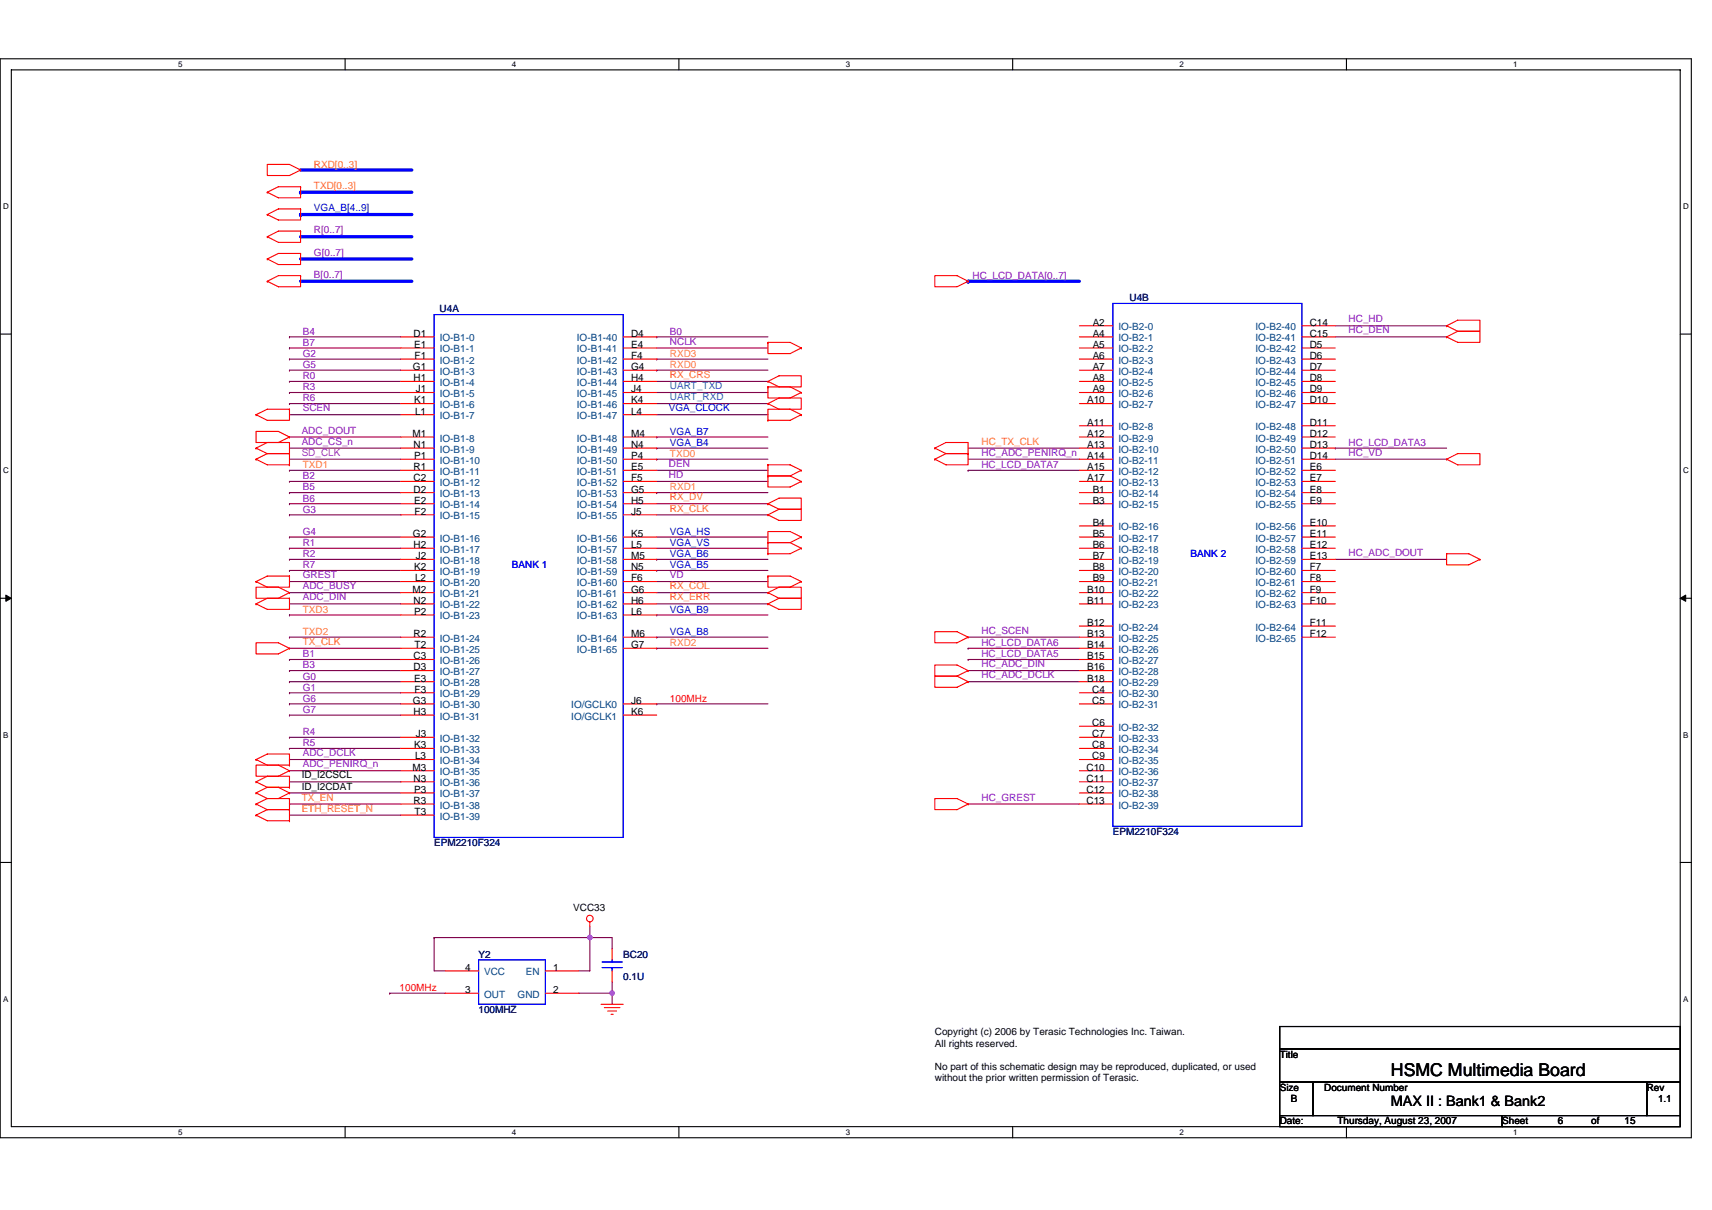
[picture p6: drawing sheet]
<svg xmlns="http://www.w3.org/2000/svg" width="297mm" height="210mm" viewBox="0 0 297 210" stroke-linecap="round" stroke-linejoin="round" font-family="sans-serif">
<path d="M0 10.2h293.5v187.2h-293.5zM2 12.1h289.5v183.4h-289.5z" fill="none" stroke="#000" stroke-width=".19"/>
<g fill="#fff">
<path d="M30.9 10.4h.8v1.6h-.8z"/>
<path d="M30.9 195.7h.8v1.6h-.8z"/>
</g>
<path d="M59.9 10.2v1.9M59.9 195.5v1.9" fill="none" stroke="#000" stroke-width=".19"/>
<g fill="#fff">
<path d="M88.8 10.4h.8v1.6h-.8z"/>
<path d="M88.8 195.7h.8v1.6h-.8z"/>
</g>
<path d="M117.8 10.2v1.9M117.8 195.5v1.9" fill="none" stroke="#000" stroke-width=".19"/>
<g fill="#fff">
<path d="M146.7 10.4h.8v1.6h-.8z"/>
<path d="M146.7 195.7h.8v1.6h-.8z"/>
</g>
<path d="M175.7 10.2v1.9M175.7 195.5v1.9" fill="none" stroke="#000" stroke-width=".19"/>
<g fill="#fff">
<path d="M204.7 10.4h.7v1.6h-.7z"/>
<path d="M204.7 195.7h.7v1.6h-.7z"/>
</g>
<path d="M233.6 10.2v1.9M233.6 195.5v1.9" fill="none" stroke="#000" stroke-width=".19"/>
<g fill="#fff">
<path d="M262.6 10.4h.7v1.6h-.7z"/>
<path d="M262.6 195.7h.7v1.6h-.7z"/>
<path d="M.5 35.1h1v1.5h-1z"/>
<path d="M292 35.1h1v1.5h-1z"/>
<path d="M.5 80.9h1v1.5h-1z"/>
<path d="M292 80.9h1v1.5h-1z"/>
</g>
<path d="M0 58h2M291.5 58h2" fill="none" stroke="#000" stroke-width=".19"/>
<g fill="#fff">
<path d="M.5 126.7h.9v1.6h-.9z"/>
<path d="M292 126.7h.9v1.6h-.9z"/>
</g>
<path d="M0 103.8h2M291.5 103.8h2" fill="none" stroke="#000" stroke-width=".19"/>
<path d="M1 103.3l1 .5-1 .6zM291.5 103.8l1-.5v1.1z" fill="#000" stroke="#000" stroke-width=".17"/>
<g fill="#fff">
<path d="M.5 172.6h.9v1.5h-.9z"/>
<path d="M292 172.6h.9v1.5h-.9z"/>
</g>
<path d="M0 149.7h2M291.5 149.7h2M222 178.1h69.5v3.9h-69.5zM222 182h69.5v5.8h-69.5zM222 187.8h5.8v5.8h-5.8zM222 193.6h38.6v1.9h-38.6zM227.8 187.8h57.9v5.8h-57.9zM260.6 193.6h30.9v1.9h-30.9zM285.7 187.8h5.8v5.8h-5.8z" fill="none" stroke="#000" stroke-width=".19"/>
<path d="M52.2 29.5h19.3M52.2 33.4h.1M52.2 37.2h.1M52.2 33.4h19.3M52.2 37.2h19.3M52.2 41.1h19.3M52.2 44.9h19.3M52.2 48.8h19.3M168 48.8h.1M168 48.8h19.3" fill="none" stroke="#00f" stroke-width=".57"/>
<g fill="none" stroke="#800040" stroke-width=".19">
<path d="M50.2 58.5h.1M50.2 58.5h19.3M113.9 58.5h.1M113.9 58.5h19.3M231.7 58.5h19.3M231.7 56.5h19.3M50.2 60.4h.1M50.2 62.3h.1M50.2 64.2h.1M50.2 66.2h.1M50.2 68.1h.1M50.2 70h.1"/>
<path d="M50.2 72h19.3M50.2 75.8h19.3M50.2 77.8h19.3M50.2 79.7h19.3M50.2 60.4h19.3M50.2 62.3h19.3M50.2 64.2h19.3M50.2 66.2h19.3M50.2 68.1h19.3M50.2 70h19.3M113.9 75.8h.1M113.9 68.1h19.3"/>
<path d="M113.9 70h19.3M113.9 72h19.3M113.9 75.8h19.3M113.9 60.4h19.3M113.9 77.8h.1M113.9 79.7h.1M113.9 62.3h.1M113.9 64.2h.1M113.9 66.2h19.3M113.9 77.8h19.3M113.9 62.3h19.3M113.9 64.2h19.3"/>
<path d="M113.9 79.7h19.3M168 77.8h19.3M168 79.7h19.3M231.7 77.8h.1M231.7 79.7h19.3M231.7 77.8h19.3M50.2 97.1h.1M50.2 99h.1M50.2 83.5h.1M50.2 85.5h.1M50.2 87.4h.1M50.2 93.2h.1"/>
<path d="M50.2 89.3h.1M50.2 95.1h.1M50.2 81.6h.1M50.2 97.1h19.3M50.2 81.6h19.3M50.2 99h19.3M50.2 83.5h19.3M50.2 85.5h19.3M50.2 87.4h19.3M50.2 93.2h19.3M50.2 89.3h19.3M50.2 95.1h19.3"/>
<path d="M113.9 93.2h19.3M113.9 95.1h19.3M113.9 83.5h19.3M113.9 81.6h19.3M113.9 97.1h.1M113.9 99h.1M113.9 85.5h.1M113.9 89.3h19.3M113.9 97.1h19.3M113.9 99h19.3M113.9 85.5h19.3M113.9 87.4h19.3"/>
<path d="M133.2 87.4h.1M168 81.6h.1M168 81.6h19.3M231.7 97.1h19.3M50.2 100.9h19.3M50.2 114.4h.1M50.2 116.4h.1M50.2 118.3h.1M50.2 102.8h19.3M50.2 104.8h19.3M50.2 106.7h.1M50.2 110.6h.1"/>
<path d="M50.2 112.5h19.3M50.2 114.4h19.3M50.2 116.4h19.3M50.2 118.3h19.3M50.2 110.6h19.3M50.2 106.7h19.3M113.9 110.6h.1M113.9 104.8h19.3M113.9 106.7h.1M113.9 110.6h19.3M113.9 106.7h19.3M113.9 100.9h19.3"/>
<path d="M113.9 112.5h.1M113.9 102.8h19.3M113.9 112.5h19.3M168 116.4h19.3M168 118.3h19.3M168 110.6h19.3M168 112.5h.1M168 112.5h19.3M168 114.4h.1M168 114.4h19.3M50.2 122.2h.1M50.2 120.2h.1"/>
<path d="M50.2 124.1h.1M50.2 128h.1M50.2 129.9h.1M50.2 131.8h.1M50.2 133.8h19.3M50.2 135.7h19.3M50.2 137.6h19.3M50.2 139.5h19.3M50.2 122.2h19.3M50.2 120.2h19.3M50.2 124.1h19.3M50.2 128h19.3"/>
<path d="M50.2 129.9h19.3M50.2 131.8h19.3M113.9 122.2h.1M113.9 122.2h19.3M168 139.5h19.3M50.2 141.5h19.3M67.6 172.4h.1M67.6 172.4h9.7M75.3 162.7h.1M75.3 162.7h27M75.3 162.7v5.8h2M100.4 172.4h5.8"/>
<path d="M102.3 160.8v1.9M102.3 162.7h3.9v1.9M102.3 162.7v5.8h-1.9M106.2 170.4v2M106.2 172.4h.1M106.2 172.4v1.9"/>
</g>
<g fill="#f0f" stroke="#f0f" stroke-width=".19">
<circle cx="106.2" cy="172.3" r=".38"/>
<circle cx="102.3" cy="162.7" r=".38"/>
</g>
<g fill="none" stroke="#f00" stroke-width=".19">
<path d="M46.4 33.4h.1M46.4 37.2h.1M46.4 28.5h3.8l2 1-2 1h-3.8zM52.2 32.4h-3.9l-1.9 1M52.2 32.4v1.9h-3.9l-1.9-.9M52.2 32.4h.1M52.2 36.3h-3.9l-1.9 .9M52.2 36.3v1.9h-3.9l-1.9-1M52.2 36.3h.1M52.2 29.5h.1M46.4 41.1h.1M46.4 44.9h.1"/>
<path d="M46.4 48.8h.1M52.2 40.1h-3.9l-1.9 1M52.2 40.1v2h-3.9l-1.9-1M52.2 40.1h.1M52.2 44h-3.9l-1.9 .9M52.2 44v1.9h-3.9l-1.9-1M52.2 44h.1M52.2 47.8h-3.9l-1.9 1M52.2 47.8v2h-3.9l-1.9-1M52.2 47.8h.1M69.5 58.5h5.8M108.1 58.5h5.8"/>
<path d="M133.2 59.4h3.9l1.9 1M133.2 59.4v2h3.9l1.9-1M133.2 59.4h.1M162.2 47.8h3.8l2 1-2 1h-3.8zM168 48.8h.1M187.3 58.5h5.8M187.3 56.5h5.8M225.9 58.5h5.8M225.9 56.5h5.8M251 58.5h.1M251 56.5l1.9-.9h3.9v1.9h-3.9M251 56.5h.1"/>
<path d="M251 56.5l1.9 1M252.9 57.5h3.9v1.9h-3.9l-1.9-.9M252.9 57.5l-1.9 1M44.4 72h.1M44.4 74.9h3.9l1.9 .9-1.9 1h-3.9zM44.4 77.8h.1M44.4 77.8l2-1h3.8v1.9M44.4 79.7l2 1h3.8M44.4 79.7h.1M44.4 77.8l2 .9M46.4 78.7h3.8M46.4 78.7h3.8v2"/>
<path d="M46.4 78.7l-2 1M50.2 71h-3.8l-2 1M50.2 71v1.9h-3.8l-2-.9M50.2 71h.1M50.2 75.8h.1M50.2 78.7h.1M69.5 70h5.8M69.5 72h5.8M69.5 75.8h5.8M69.5 77.8h5.8M69.5 79.7h5.8M69.5 60.4h5.8"/>
<path d="M69.5 62.3h5.8M69.5 64.2h5.8M69.5 66.2h5.8M69.5 68.1h5.8M108.1 70h5.8M108.1 72h5.8M108.1 75.8h5.8M108.1 77.8h5.8M108.1 79.7h5.8M108.1 60.4h5.8M108.1 62.3h5.8M108.1 64.2h5.8"/>
<path d="M108.1 66.2h5.8M108.1 68.1h5.8M133.2 70l2-.9h3.8v1.9h-3.8zM133.2 70h.1M133.2 67.1h3.9l1.9 1M133.2 67.1v2h3.9l1.9-1M133.2 67.1h.1M133.2 72.9h.1M133.2 66.2l2-1h3.8v1.9h-3.8zM133.2 66.2h.1M139 60.4h.1M139 68.1h.1"/>
<path d="M139 72l-1.9 .9h-3.9M139 72h.1M139 72l-1.9-1h-3.9v1.9M162.2 77.8h.1M162.2 77.8l1.9-1h3.9v1.9M162.2 79.7h.1M162.2 77.8l1.9 .9M164.1 78.7h3.9M164.1 78.7l-1.9 1M168 78.7h.1M168 78.7v2h-3.9l-1.9-1M187.3 70h5.8"/>
<path d="M187.3 75.8h5.8M187.3 77.8h5.8M187.3 79.7h5.8M187.3 60.4h5.8M187.3 62.3h5.8M187.3 64.2h5.8M187.3 66.2h5.8M187.3 68.1h5.8M187.3 73.9h5.8M225.9 70h5.8M225.9 75.8h5.8M225.9 77.8h5.8"/>
<path d="M225.9 79.7h5.8M225.9 60.4h5.8M225.9 62.3h5.8M225.9 64.2h5.8M225.9 66.2h5.8M225.9 68.1h5.8M225.9 73.9h5.8M251 79.7l1.9-1h3.9v2h-3.9zM251 79.7h.1M50.2 100h-3.8l-2 .9M50.2 100v1.9h-3.8l-2-1M50.2 100h.1"/>
<path d="M50.2 80.7h.1M69.5 99h5.8M69.5 93.2h5.8M69.5 95.1h5.8M69.5 97.1h5.8M69.5 81.6h5.8M69.5 83.5h5.8M69.5 85.5h5.8M69.5 87.4h5.8M69.5 89.3h5.8M108.1 99h5.8M108.1 93.2h5.8"/>
<path d="M108.1 95.1h5.8M108.1 97.1h5.8M108.1 81.6h5.8M108.1 83.5h5.8M108.1 85.5h5.8M108.1 87.4h5.8M108.1 89.3h5.8M133.2 100h3.9l1.9 .9M133.2 100v1.9h3.9l1.9-1M133.2 100h.1M133.2 82.6h3.9M133.2 82.6v1.9h3.9l1.9-1"/>
<path d="M133.2 82.6h.1M133.2 80.7h3.9l1.9 .9M133.2 80.7v1.9h3.9M133.2 80.7h.1M133.2 94.2h3.9M133.2 94.2h.1M133.2 96.1h.1M133.2 87.4l2-1h3.8v2h-3.8M133.2 87.4h.1M133.2 89.3h.1M133.2 87.4l2 1M135.2 88.4h3.8v1.9h-3.8l-2-1"/>
<path d="M135.2 88.4l-2 .9M137.1 94.2h-3.9v1.9M137.1 82.6l1.9 .9M137.1 94.2l1.9 .9M139 83.5h.1M139 81.6h.1M139 93.2h.1M139 93.2l-1.9-1h-3.9v2M139 95.1l-1.9 1h-3.9M139 95.1h.1M139 81.6l-1.9 1M139 93.2l-1.9 1"/>
<path d="M187.3 99h5.8M187.3 93.2h5.8M187.3 95.1h5.8M187.3 97.1h5.8M187.3 81.6h5.8M187.3 83.5h5.8M187.3 85.5h5.8M187.3 87.4h5.8M187.3 91.3h5.8M225.9 99h5.8M225.9 93.2h5.8M225.9 95.1h5.8"/>
<path d="M225.9 97.1h5.8M225.9 81.6h5.8M225.9 83.5h5.8M225.9 85.5h5.8M225.9 87.4h5.8M225.9 91.3h5.8M251 96.1h3.8l2 1M251 96.1v1.9h3.8l2-.9M251 96.1h.1M256.8 97.1h.1M44.4 100.9h.1M44.4 101.9h3.9l1.9 .9-1.9 1h-3.9z"/>
<path d="M44.4 104.8h.1M44.4 111.5h3.9l1.9 1-1.9 1h-3.9zM50.2 102.8h.1M50.2 103.8h-3.8l-2 1M50.2 103.8v1.9h-3.8l-2-.9M50.2 103.8h.1M50.2 112.5h.1M69.5 100.9h5.8M69.5 106.7h5.8M69.5 102.8h5.8M69.5 110.6h5.8M69.5 104.8h5.8"/>
<path d="M69.5 112.5h5.8M69.5 114.4h5.8M69.5 116.4h5.8M69.5 118.3h5.8M108.1 100.9h5.8M108.1 106.7h5.8M108.1 102.8h5.8M108.1 110.6h5.8M108.1 104.8h5.8M108.1 112.5h5.8M133.2 102.8l2-.9h3.8v1.9h-3.8M133.2 102.8h.1"/>
<path d="M133.2 104.8h.1M133.2 102.8l2 1M135.2 103.8h3.8v1.9h-3.8l-2-.9M135.2 103.8l-2 1M139 100.9h.1M162.2 109.6h3.8l2 1-2 .9h-3.8zM166 117.3h-3.8v2h3.8l2-1M166 117.3l2 1M168 116.4l-2-1h-3.8v1.9h3.8M168 116.4h.1M168 118.3h.1M168 110.6h.1"/>
<path d="M168 116.4l-2 .9M187.3 100.9h5.8M187.3 102.8h5.8M187.3 110.6h5.8M187.3 104.8h5.8M187.3 112.5h5.8M187.3 114.4h5.8M187.3 116.4h5.8M187.3 118.3h5.8M187.3 108.6h5.8M225.9 100.9h5.8M225.9 102.8h5.8"/>
<path d="M225.9 110.6h5.8M225.9 104.8h5.8M225.9 108.6h5.8M44.4 131.8l2 1h3.8M44.4 131.8h.1M44.4 131.8l2-.9h3.8v1.9M44.4 132.8h3.9l1.9 1-1.9 .9h-3.9zM44.4 135.7h.1M44.4 135.7l2-1h3.8v1.9M44.4 137.6h.1M44.4 139.5h.1M44.4 135.7l2 .9"/>
<path d="M44.4 137.6l2 1M44.4 139.5l2 1M46.4 136.6h3.8M46.4 136.6h1.9l1.9 1M46.4 138.6h3.8M46.4 136.6l-2 1M46.4 138.6l-2 .9M50.2 132.8h.1M50.2 133.8h.1M50.2 136.6h.1M50.2 137.6l-1.9 1h-1.9M50.2 137.6h.1"/>
<path d="M50.2 138.6v1.9h-3.8M50.2 138.6h.1M69.5 129.9h5.8M69.5 124.1h5.8M69.5 131.8h5.8M69.5 133.8h5.8M69.5 135.7h5.8M69.5 137.6h5.8M69.5 139.5h5.8M69.5 120.2h5.8M69.5 122.2h5.8M69.5 128h5.8"/>
<path d="M108.1 124.1h5.8M108.1 122.2h5.8M162.2 138.6h3.8l2 .9-2 1h-3.8zM168 139.5h.1M187.3 129.9h5.8M187.3 131.8h5.8M187.3 133.8h5.8M187.3 135.7h5.8M187.3 137.6h5.8M187.3 139.5h5.8M187.3 120.2h5.8M187.3 122.2h5.8"/>
<path d="M187.3 128h5.8M187.3 126h5.8M44.4 141.5l2 .9h3.8M44.4 141.5h.1M46.4 140.5h3.8v1.9M46.4 140.5l-2 1M50.2 142.4h.1M69.5 141.5h5.8M102.3 160v.8M77.3 168.5h5.7M77.3 172.4h5.7M94.6 168.5h5.8"/>
<path d="M94.6 172.4h5.8M104.3 174.3h3.8M104.9 174.9h2.7M105.4 175.5h1.6M106 176h.4M106.2 164.6v2M106.2 168.5v1.9"/>
<circle cx="102.3" cy="159.4" r=".57"/>
</g>
<path d="M75.3 54.6h32.8v90.7h-32.8zM193.1 52.7h32.8v90.7h-32.8zM83 166.6h11.6v7.7h-11.6zM104.5 167.9h3.4M104.5 166.9h3.4M106.2 166.6v.3M106.2 167.9h.1M106.2 167.9v.6" fill="none" stroke="#00f" stroke-width=".19"/>
<text font-size="3.1" x="241.3" y="186.7">HSMC Multimedia Board</text>
<text font-size="2.5" x="241.3" y="192">MAX II : Bank1 &amp; Bank2</text>
<g font-size="1.7" fill="#ff8000">
<text x="54.5" y="29.1">RXD[0..3]</text>
<text x="54.5" y="32.8">TXD[0..3]</text>
<text x="116.2" y="65.6">RX_CRS</text>
<text x="170.3" y="77.2">HC_TX_CLK</text>
<text x="116.2" y="86.8">RX_DV</text>
<text x="116.2" y="88.8">RX_CLK</text>
<text x="116.2" y="102.3">RX_COL</text>
<text x="116.2" y="104.2">RX_ERR</text>
<text x="52.5" y="111.9">TX_CLK</text>
<text x="52.3" y="139">TX_EN</text>
<text x="52.3" y="140.9">ETH_RESET_N</text>
</g>
<g font-size="1.7" fill="#8000ff">
<text x="54.5" y="40.5">R[0..7]</text>
<text x="54.5" y="44.4">G[0..7]</text>
<text x="54.5" y="48.2">B[0..7]</text>
<text x="168.8" y="48.4">HC_LCD_DATA[0..7]</text>
<text x="52.5" y="58.1">B4</text>
<text x="116.2" y="58.1">B0</text>
<text x="116.2" y="59.8">NCLK</text>
<text x="234" y="57.9">HC_DEN</text>
<text x="234" y="55.9">HC_HD</text>
<text x="52.5" y="60">B7</text>
<text x="52.5" y="61.9">G2</text>
<text x="52.5" y="63.9">G5</text>
<text x="52.5" y="65.8">R0</text>
<text x="52.5" y="67.7">R3</text>
<text x="52.5" y="69.7">R6</text>
<text x="52.5" y="71.4">SCEN</text>
<text x="52.3" y="75.2">ADC_DOUT</text>
<text x="52.3" y="77.2">ADC_CS_n</text>
<text x="234" y="77.4">HC_LCD_DATA3</text>
<text x="52.5" y="83.2">B2</text>
<text x="116.1" y="83">HD</text>
<text x="116.1" y="81">DEN</text>
<text x="170.3" y="81.2">HC_LCD_DATA7</text>
<text x="170.3" y="79.1">HC_ADC_PENIRQ_n</text>
<text x="234" y="79.1">HC_VD</text>
<text x="52.5" y="85.1">B5</text>
<text x="52.5" y="87">B6</text>
<text x="52.5" y="89">G3</text>
<text x="52.5" y="92.8">G4</text>
<text x="52.5" y="94.8">R1</text>
<text x="52.5" y="96.7">R2</text>
<text x="52.5" y="98.6">R7</text>
<text x="52.5" y="100.4">GREST</text>
<text x="116.2" y="100.4">VD</text>
<text x="234" y="96.5">HC_ADC_DOUT</text>
<text x="52.5" y="102.3">ADC_BUSY</text>
<text x="52.5" y="104.2">ADC_DIN</text>
<text x="170.3" y="112.1">HC_LCD_DATA6</text>
<text x="170.3" y="110">HC_SCEN</text>
<text x="52.5" y="119.8">G1</text>
<text x="52.5" y="114.1">B1</text>
<text x="52.5" y="116">B3</text>
<text x="52.5" y="117.9">G0</text>
<text x="170.3" y="114.1">HC_LCD_DATA5</text>
<text x="170.3" y="115.8">HC_ADC_DIN</text>
<text x="170.3" y="117.7">HC_ADC_DCLK</text>
<text x="52.5" y="121.8">G6</text>
<text x="52.5" y="123.7">G7</text>
<text x="52.5" y="127.6">R4</text>
<text x="52.5" y="129.5">R5</text>
<text x="52.5" y="131.2">ADC_DCLK</text>
<text x="52.5" y="133.2">ADC_PENIRQ_n</text>
<text x="170.3" y="139">HC_GREST</text>
</g>
<g font-size="1.7" fill="#00f">
<text x="54.5" y="36.6">VGA_B[4..9]</text>
<text x="116.1" y="71.4">VGA_CLOCK</text>
<text x="116.2" y="75.5">VGA_B7</text>
<text x="116.2" y="77.4">VGA_B4</text>
<text x="116.2" y="92.8">VGA_HS</text>
<text x="116.2" y="94.7">VGA_VS</text>
<text x="88.8" y="98.6">BANK 1</text>
<text x="116.2" y="96.7">VGA_B6</text>
<text x="116.2" y="98.6">VGA_B5</text>
<text x="206.6" y="96.7">BANK 2</text>
<text x="116.2" y="106.3">VGA_B9</text>
<text x="116.2" y="110.2">VGA_B8</text>
</g>
<g font-size="1.7" fill="#000080">
<text x="196" y="52.3">U4B</text>
<text x="76.3" y="54.2">U4A</text>
<text x="75.3" y="146.9">EPM2210F324</text>
<text x="193.1" y="144.9">EPM2210F324</text>
<text x="83" y="166.2">Y2</text>
<text x="108.1" y="166.2">BC20</text>
<text x="108.1" y="170">0.1U</text>
<text x="83" y="175.8">100MHZ</text>
</g>
<g font-size="1.7">
<text x="71.8" y="58.4">D1</text>
<text x="109.5" y="58.4">D4</text>
<text x="189.6" y="56.5">A2</text>
<text x="189.6" y="58.4">A4</text>
<text x="227.2" y="56.5">C14</text>
<text x="227.2" y="58.4">C15</text>
<text x="71.6" y="64.2">G1</text>
<text x="71.8" y="60.4">E1</text>
<text x="71.9" y="62.3">F1</text>
<text x="109.5" y="60.4">E4</text>
<text x="109.5" y="62.3">F4</text>
<text x="109.5" y="64.2">G4</text>
<text x="189.6" y="60.4">A5</text>
<text x="189.6" y="62.3">A6</text>
<text x="189.6" y="64.2">A7</text>
<text x="227.2" y="60.4">D5</text>
<text x="227.2" y="62.3">D6</text>
<text x="227.2" y="64.2">D7</text>
<text x="71.8" y="66.2">H1</text>
<text x="71.8" y="70">K1</text>
<text x="72" y="71.9">L1</text>
<text x="72.1" y="68.1">J1</text>
<text x="109.5" y="70">K4</text>
<text x="109.5" y="71.9">L4</text>
<text x="109.5" y="66.2">H4</text>
<text x="109.5" y="68.1">J4</text>
<text x="188.6" y="70">A10</text>
<text x="189.6" y="66.2">A8</text>
<text x="189.6" y="68.1">A9</text>
<text x="227.2" y="70">D10</text>
<text x="227.2" y="66.2">D8</text>
<text x="227.2" y="68.1">D9</text>
<text x="71.6" y="75.8">M1</text>
<text x="71.8" y="77.7">N1</text>
<text x="109.5" y="75.8">M4</text>
<text x="109.5" y="77.7">N4</text>
<text x="188.6" y="73.9">A11</text>
<text x="188.6" y="75.8">A12</text>
<text x="188.6" y="77.7">A13</text>
<text x="227.2" y="73.9">D11</text>
<text x="227.2" y="75.8">D12</text>
<text x="227.2" y="77.7">D13</text>
<text x="71.8" y="81.6">R1</text>
<text x="71.8" y="83.5">C2</text>
<text x="71.8" y="79.7">P1</text>
<text x="109.5" y="79.7">P4</text>
<text x="109.5" y="81.6">E5</text>
<text x="109.5" y="83.5">F5</text>
<text x="188.6" y="79.7">A14</text>
<text x="188.6" y="81.6">A15</text>
<text x="188.6" y="83.5">A17</text>
<text x="227.2" y="79.7">D14</text>
<text x="227.2" y="81.6">E6</text>
<text x="227.2" y="83.5">E7</text>
<text x="71.8" y="85.5">D2</text>
<text x="71.8" y="87.4">E2</text>
<text x="71.9" y="89.3">F2</text>
<text x="109.5" y="85.5">G5</text>
<text x="109.5" y="87.4">H5</text>
<text x="109.5" y="89.3">J5</text>
<text x="189.6" y="85.5">B1</text>
<text x="189.6" y="87.4">B3</text>
<text x="227.2" y="85.5">E8</text>
<text x="227.2" y="87.4">E9</text>
<text x="71.6" y="93.2">G2</text>
<text x="71.8" y="95.1">H2</text>
<text x="109.5" y="93.2">K5</text>
<text x="109.5" y="95.1">L5</text>
<text x="189.6" y="91.3">B4</text>
<text x="189.6" y="93.2">B5</text>
<text x="189.6" y="95.1">B6</text>
<text x="227.2" y="91.3">E10</text>
<text x="227.2" y="93.2">E11</text>
<text x="227.2" y="95.1">E12</text>
<text x="71.8" y="99">K2</text>
<text x="72" y="100.9">L2</text>
<text x="72.1" y="97">J2</text>
<text x="109.5" y="97">M5</text>
<text x="109.5" y="99">N5</text>
<text x="109.5" y="100.9">F6</text>
<text x="189.6" y="97">B7</text>
<text x="189.6" y="99">B8</text>
<text x="189.6" y="100.9">B9</text>
<text x="227.2" y="97">E13</text>
<text x="227.2" y="99">F7</text>
<text x="227.2" y="100.9">F8</text>
<text x="71.6" y="102.8">M2</text>
<text x="71.8" y="104.8">N2</text>
<text x="71.8" y="106.7">P2</text>
<text x="109.5" y="106.7">L6</text>
<text x="109.5" y="102.8">G6</text>
<text x="109.5" y="104.8">H6</text>
<text x="188.6" y="102.8">B10</text>
<text x="188.6" y="104.8">B11</text>
<text x="227.2" y="104.8">F10</text>
<text x="227.2" y="102.8">F9</text>
<text x="71.8" y="110.6">R2</text>
<text x="71.9" y="112.5">T2</text>
<text x="109.5" y="110.6">M6</text>
<text x="109.5" y="112.5">G7</text>
<text x="188.6" y="108.6">B12</text>
<text x="188.6" y="110.6">B13</text>
<text x="188.6" y="112.5">B14</text>
<text x="227.2" y="108.6">F11</text>
<text x="227.2" y="110.6">F12</text>
<text x="71.8" y="114.4">C3</text>
<text x="71.8" y="116.4">D3</text>
<text x="71.8" y="118.3">E3</text>
<text x="188.6" y="114.4">B15</text>
<text x="188.6" y="116.4">B16</text>
<text x="188.6" y="118.3">B18</text>
<text x="71.6" y="122.1">G3</text>
<text x="71.8" y="124.1">H3</text>
<text x="71.9" y="120.2">F3</text>
<text x="109.5" y="124.1">K6</text>
<text x="109.5" y="122.1">J6</text>
<text x="189.5" y="120.2">C4</text>
<text x="189.5" y="122.1">C5</text>
<text x="71.8" y="129.9">K3</text>
<text x="72" y="131.8">L3</text>
<text x="72.1" y="127.9">J3</text>
<text x="189.5" y="126">C6</text>
<text x="189.5" y="127.9">C7</text>
<text x="189.5" y="129.9">C8</text>
<text x="189.5" y="131.8">C9</text>
<text x="52.3" y="135.1">ID_I2CSCL</text>
<text x="52.3" y="137">ID_I2CDAT</text>
<text x="71.6" y="133.7">M3</text>
<text x="71.8" y="135.7">N3</text>
<text x="71.8" y="137.6">P3</text>
<text x="188.5" y="133.7">C10</text>
<text x="188.5" y="135.7">C11</text>
<text x="188.5" y="137.6">C12</text>
<text x="71.8" y="139.5">R3</text>
<text x="71.9" y="141.4">T3</text>
<text x="188.5" y="139.5">C13</text>
<text x="99.5" y="158.1">VCC33</text>
<text x="80.7" y="168.5">4</text>
<text x="80.7" y="172.3">3</text>
<text x="96" y="172.3">2</text>
<text x="96" y="168.5">1</text>
<text x="162.2" y="179.7">Copyright (c) 2006 by Terasic Technologies Inc. Taiwan.</text>
<text x="162.2" y="181.7">All rights reserved.</text>
<text x="162.2" y="185.7">No part of this schematic design may be reproduced, duplicated, or used</text>
<text x="222" y="183.6">Title</text>
<text x="162.2" y="187.6">without the prior written permission of Terasic.</text>
<text x="222" y="189.3">Size</text>
<text x="224" y="191.3">B</text>
<text x="229.8" y="189.3">Document Number</text>
<text x="285.7" y="189.3">Rev</text>
<text x="287.7" y="191.3">1.1</text>
<text x="222" y="195.1">Date:</text>
<text x="232.1" y="195.1">Thursday, August 23, 2007</text>
<text x="260.6" y="195.1">Sheet</text>
<text x="270.3" y="195.1">6</text>
<text x="276.1" y="195.1">of</text>
<text x="281.9" y="195.1">15</text>
</g>
<g font-size="1.7" fill="#004080">
<text x="76.3" y="59.2">IO-B1-0</text>
<text x="100.1" y="59.2">IO-B1-40</text>
<text x="194.1" y="57.3">IO-B2-0</text>
<text x="194.1" y="59.2">IO-B2-1</text>
<text x="217.8" y="57.3">IO-B2-40</text>
<text x="217.8" y="59.2">IO-B2-41</text>
<text x="76.3" y="61.2">IO-B1-1</text>
<text x="76.3" y="63.1">IO-B1-2</text>
<text x="76.3" y="65">IO-B1-3</text>
<text x="100.1" y="61.2">IO-B1-41</text>
<text x="100.1" y="63.1">IO-B1-42</text>
<text x="100.1" y="65">IO-B1-43</text>
<text x="194.1" y="61.2">IO-B2-2</text>
<text x="194.1" y="63.1">IO-B2-3</text>
<text x="194.1" y="65">IO-B2-4</text>
<text x="217.8" y="61.2">IO-B2-42</text>
<text x="217.8" y="63.1">IO-B2-43</text>
<text x="217.8" y="65">IO-B2-44</text>
<text x="76.3" y="70.8">IO-B1-6</text>
<text x="76.3" y="67">IO-B1-4</text>
<text x="76.3" y="68.9">IO-B1-5</text>
<text x="100.1" y="70.8">IO-B1-46</text>
<text x="100.1" y="67">IO-B1-44</text>
<text x="100.1" y="68.9">IO-B1-45</text>
<text x="194.1" y="70.8">IO-B2-7</text>
<text x="194.1" y="67">IO-B2-5</text>
<text x="194.1" y="68.9">IO-B2-6</text>
<text x="217.8" y="70.8">IO-B2-47</text>
<text x="217.8" y="67">IO-B2-45</text>
<text x="217.8" y="68.9">IO-B2-46</text>
<text x="76.3" y="72.7">IO-B1-7</text>
<text x="76.3" y="76.6">IO-B1-8</text>
<text x="100.1" y="72.7">IO-B1-47</text>
<text x="100.1" y="76.6">IO-B1-48</text>
<text x="194.1" y="74.7">IO-B2-8</text>
<text x="194.1" y="76.6">IO-B2-9</text>
<text x="217.8" y="74.7">IO-B2-48</text>
<text x="217.8" y="76.6">IO-B2-49</text>
<text x="76.3" y="78.5">IO-B1-9</text>
<text x="76.3" y="80.5">IO-B1-10</text>
<text x="76.3" y="82.4">IO-B1-11</text>
<text x="100.1" y="78.5">IO-B1-49</text>
<text x="100.1" y="80.5">IO-B1-50</text>
<text x="100.1" y="82.4">IO-B1-51</text>
<text x="194.1" y="78.5">IO-B2-10</text>
<text x="194.1" y="80.5">IO-B2-11</text>
<text x="194.1" y="82.4">IO-B2-12</text>
<text x="217.8" y="78.5">IO-B2-50</text>
<text x="217.8" y="80.5">IO-B2-51</text>
<text x="217.8" y="82.4">IO-B2-52</text>
<text x="76.3" y="84.3">IO-B1-12</text>
<text x="76.3" y="86.3">IO-B1-13</text>
<text x="76.3" y="88.2">IO-B1-14</text>
<text x="100.1" y="84.3">IO-B1-52</text>
<text x="100.1" y="86.3">IO-B1-53</text>
<text x="100.1" y="88.2">IO-B1-54</text>
<text x="194.1" y="84.3">IO-B2-13</text>
<text x="194.1" y="86.3">IO-B2-14</text>
<text x="194.1" y="88.2">IO-B2-15</text>
<text x="217.8" y="84.3">IO-B2-53</text>
<text x="217.8" y="86.3">IO-B2-54</text>
<text x="217.8" y="88.2">IO-B2-55</text>
<text x="76.3" y="90.1">IO-B1-15</text>
<text x="76.3" y="94">IO-B1-16</text>
<text x="76.3" y="95.9">IO-B1-17</text>
<text x="100.1" y="94">IO-B1-56</text>
<text x="100.1" y="95.9">IO-B1-57</text>
<text x="100.1" y="90.1">IO-B1-55</text>
<text x="194.1" y="92.1">IO-B2-16</text>
<text x="194.1" y="94">IO-B2-17</text>
<text x="194.1" y="95.9">IO-B2-18</text>
<text x="217.8" y="92.1">IO-B2-56</text>
<text x="217.8" y="94">IO-B2-57</text>
<text x="217.8" y="95.9">IO-B2-58</text>
<text x="76.3" y="99.8">IO-B1-19</text>
<text x="76.3" y="101.7">IO-B1-20</text>
<text x="76.3" y="97.9">IO-B1-18</text>
<text x="100.1" y="97.9">IO-B1-58</text>
<text x="100.1" y="99.8">IO-B1-59</text>
<text x="100.1" y="101.7">IO-B1-60</text>
<text x="194.1" y="97.9">IO-B2-19</text>
<text x="194.1" y="99.8">IO-B2-20</text>
<text x="194.1" y="101.7">IO-B2-21</text>
<text x="217.8" y="97.9">IO-B2-59</text>
<text x="217.8" y="99.8">IO-B2-60</text>
<text x="217.8" y="101.7">IO-B2-61</text>
<text x="76.3" y="103.6">IO-B1-21</text>
<text x="76.3" y="105.6">IO-B1-22</text>
<text x="76.3" y="107.5">IO-B1-23</text>
<text x="100.1" y="107.5">IO-B1-63</text>
<text x="100.1" y="103.6">IO-B1-61</text>
<text x="100.1" y="105.6">IO-B1-62</text>
<text x="194.1" y="103.6">IO-B2-22</text>
<text x="194.1" y="105.6">IO-B2-23</text>
<text x="217.8" y="105.6">IO-B2-63</text>
<text x="217.8" y="103.6">IO-B2-62</text>
<text x="76.3" y="111.4">IO-B1-24</text>
<text x="76.3" y="113.3">IO-B1-25</text>
<text x="100.1" y="111.4">IO-B1-64</text>
<text x="100.1" y="113.3">IO-B1-65</text>
<text x="194.1" y="109.4">IO-B2-24</text>
<text x="194.1" y="111.4">IO-B2-25</text>
<text x="194.1" y="113.3">IO-B2-26</text>
<text x="217.8" y="109.4">IO-B2-64</text>
<text x="217.8" y="111.4">IO-B2-65</text>
<text x="76.3" y="115.2">IO-B1-26</text>
<text x="76.3" y="117.2">IO-B1-27</text>
<text x="76.3" y="119.1">IO-B1-28</text>
<text x="194.1" y="115.2">IO-B2-27</text>
<text x="194.1" y="117.2">IO-B2-28</text>
<text x="194.1" y="119.1">IO-B2-29</text>
<text x="76.3" y="121">IO-B1-29</text>
<text x="76.3" y="122.9">IO-B1-30</text>
<text x="76.3" y="124.9">IO-B1-31</text>
<text x="99.1" y="124.9">IO/GCLK1</text>
<text x="99.1" y="122.9">IO/GCLK0</text>
<text x="194.1" y="121">IO-B2-30</text>
<text x="194.1" y="122.9">IO-B2-31</text>
<text x="76.3" y="130.7">IO-B1-33</text>
<text x="76.3" y="128.7">IO-B1-32</text>
<text x="194.1" y="126.8">IO-B2-32</text>
<text x="194.1" y="128.7">IO-B2-33</text>
<text x="194.1" y="130.7">IO-B2-34</text>
<text x="76.3" y="132.6">IO-B1-34</text>
<text x="76.3" y="134.5">IO-B1-35</text>
<text x="76.3" y="136.5">IO-B1-36</text>
<text x="194.1" y="134.5">IO-B2-36</text>
<text x="194.1" y="136.5">IO-B2-37</text>
<text x="194.1" y="132.6">IO-B2-35</text>
<text x="76.3" y="138.4">IO-B1-37</text>
<text x="76.3" y="140.3">IO-B1-38</text>
<text x="76.3" y="142.2">IO-B1-39</text>
<text x="194.1" y="138.4">IO-B2-38</text>
<text x="194.1" y="140.3">IO-B2-39</text>
<text x="84" y="169.3">VCC</text>
<text x="84" y="173.1">OUT</text>
<text x="89.8" y="173.1">GND</text>
<text x="91.2" y="169.3">EN</text>
</g>
<g font-size="1.7" fill="#ff8040">
<text x="116.2" y="61.9">RXD3</text>
<text x="116.2" y="63.9">RXD0</text>
<text x="52.5" y="81.2">TXD1</text>
<text x="116.2" y="79.3">TXD0</text>
<text x="116.2" y="85.1">RXD1</text>
<text x="52.5" y="106.3">TXD3</text>
<text x="52.5" y="110.2">TXD2</text>
<text x="116.2" y="112.1">RXD2</text>
</g>
<g font-size="1.7" fill="#0080ff">
<text x="116.2" y="69.5">UART_RXD</text>
<text x="116.2" y="67.5">UART_TXD</text>
</g>
<text font-size="1.7" fill="#f0f" x="52.3" y="79.1">SD_CLK</text>
<g font-size="1.7" fill="#f00">
<text x="116.2" y="121.8">100MHz</text>
<text x="69.3" y="172">100MHz</text>
</g>
<g font-size="1.4">
<text x="30.9" y="11.7">5</text>
<text x="88.8" y="11.7">4</text>
<text x="146.7" y="11.7">3</text>
<text x="204.7" y="11.7">2</text>
<text x="262.6" y="11.7">1</text>
<text x=".5" y="36.3">D</text>
<text x="292" y="36.3">D</text>
<text x=".5" y="82.1">C</text>
<text x="292" y="82.1">C</text>
<text x=".5" y="128">B</text>
<text x="292" y="128">B</text>
<text x=".5" y="173.8">A</text>
<text x="292" y="173.8">A</text>
<text x="30.9" y="197">5</text>
<text x="88.8" y="197">4</text>
<text x="146.7" y="197">3</text>
<text x="204.7" y="197">2</text>
<text x="262.6" y="197">1</text>
</g>
</svg>
